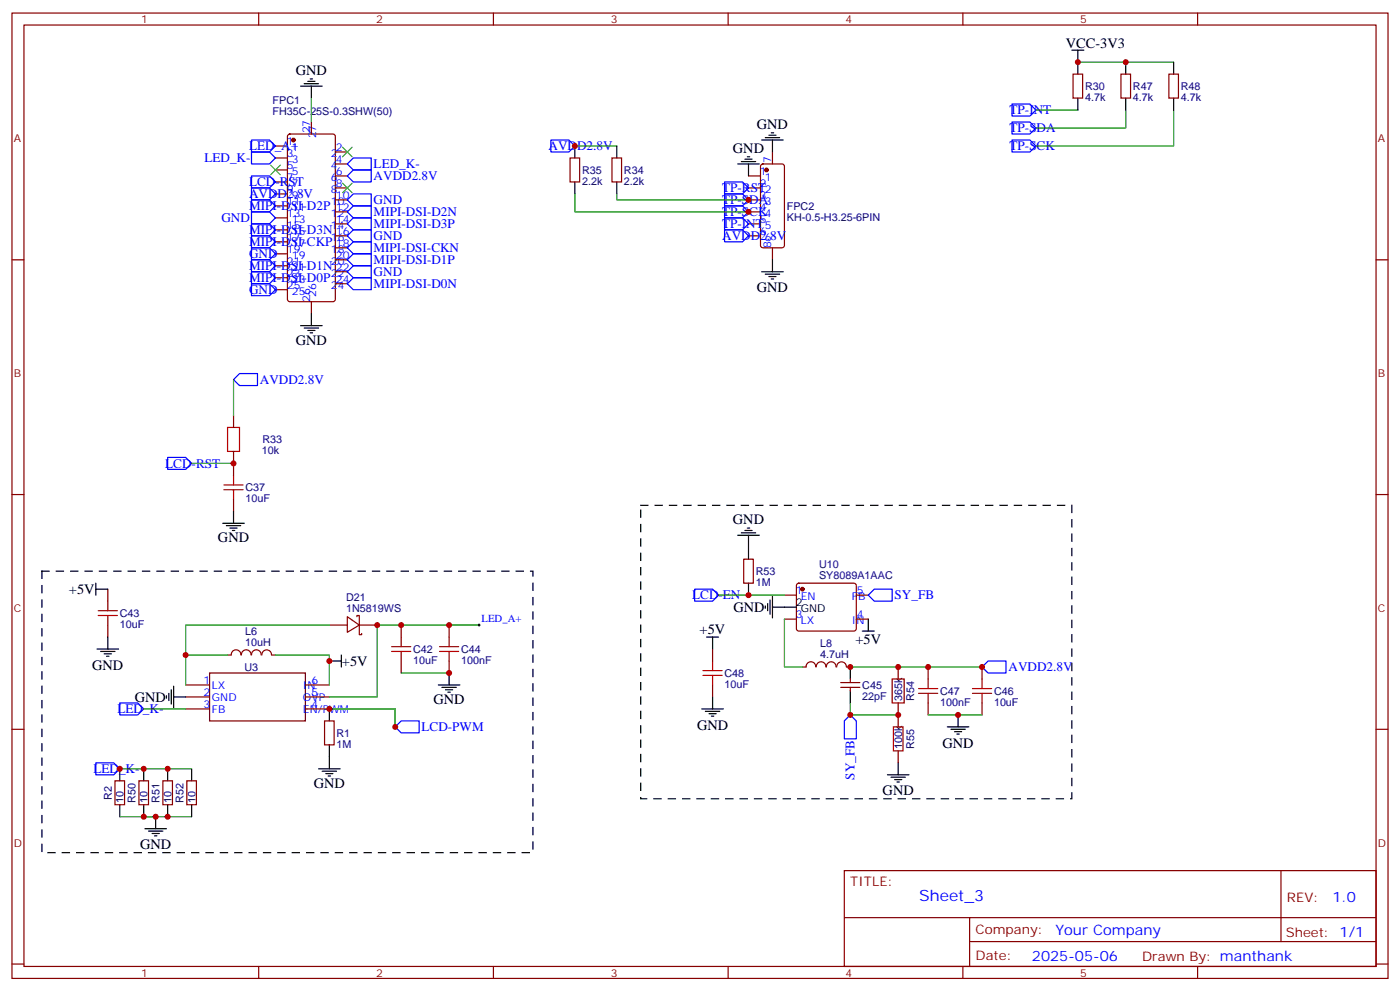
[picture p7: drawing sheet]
<svg xmlns="http://www.w3.org/2000/svg" width="412mm" height="292mm" viewBox="0 0 412 292" stroke-linecap="round" stroke-linejoin="round" font-family="sans-serif">
<g fill="none" stroke="#870000" stroke-width=".35">
<path d="M3.5 3.8h405.4v284.4h-405.4zM7.1 7.4h398.2v277.3h-398.2zM76.2 3.8v3.6M145.3 3.8v3.6M214.5 3.8v3.6M283.6 3.8v3.6M352.8 3.8v3.6M84.9 39.7l.5-.2h12.7l.6 .4 .1 48.3-.5 .6-12.9 .1-.7-.5v-48.2zM91.7 35.9v3.6M316.1 21.8h2.8v7.1h-2.8zM330.2 21.8h2.8v7.1h-2.8zM344.3 21.8h2.8v7.1h-2.8z"/>
<path d="M81.1 43h3.6M81.1 46.5h3.6M81.1 50.1h3.6M81.1 53.6h3.6M81.1 57.1h3.6M98.8 58.9h3.5M98.8 55.4h3.5M98.8 51.8h3.5M98.8 48.3h3.5M98.8 44.8h3.5M167.9 46.5h2.8v7.1h-2.8zM180.3 46.5h2.8v7.1h-2.8z"/>
<path d="M220.5 58.9h3.5M220.5 55.4h3.5M220.5 51.8h3.5M224.2 48.5l.5-.2h5.7l.6 .4 .1 23.6-.5 .6-5.9 .1-.6-.5-.1-23.5zM227.5 44.8v3.5M3.5 76.5h3.6M81.1 60.6h3.6M81.1 64.2h3.6M81.1 67.7h3.6M81.1 71.2h3.6M81.1 74.8h3.6M81.1 78.3h3.6"/>
<path d="M98.8 76.5h3.5M98.8 73h3.5M98.8 69.5h3.5M98.8 65.9h3.5M98.8 62.4h3.5M220.5 69.5h3.5M220.5 65.9h3.5M220.5 62.4h3.5M227.5 73v3.5M405.3 76.5h3.6M81.1 81.8h3.6M81.1 85.3h3.6"/>
<path d="M91.7 88.9v3.5M98.8 83.6h3.5M98.8 80h3.5M68.8 122.4v3.5M68.8 133v7M3.5 145.7h3.6M68.8 147.1v3.5M405.3 145.7h3.6M31.7 173.5v3.6M219.1 164.7h2.8v7.1h-2.8zM231.1 175.3h3.5M234.8 172l.5-.2h16.2l.5 .2 .2 .5v12.7l-.2 .5-.5 .2h-16.2l-.5-.3-.2-.4v-12.7z"/>
<path d="M252.2 175.3h3.6M31.7 184.1v3.5M70.9 192.9a1.41 1.41 0 0 0-1.4-1.5 1.41 1.41 0 0 0-1.4 1.5h-1.1M71.1 192.9a1.41 1.41 0 0 1 1.4-1.5 1.41 1.41 0 0 1 1.4 1.5M74.1 192.9a1.41 1.41 0 0 1 1.4-1.5 1.41 1.41 0 0 1 1.4 1.5M77.2 192.9a1.41 1.41 0 0 1 1.4-1.5 1.41 1.41 0 0 1 1.4 1.5M80.1 192.9h1M97 184.1h5.3M102.3 181.6l3.5 2.5-3.5 2.1zM105.1 181.6v-.3h.7v2.8M105.8 184.1v2.8h.7v-.3M105.8 184.1h5.3"/>
<path d="M118.2 184.1v3.5M118.2 194.7v3.5M132.3 184.1v3.5M132.3 194.7v3.5M209.9 191.2v3.5M231.1 182.4h3.5M236.4 196.5h1M237.5 196.4a1.41 1.41 0 0 1 1.4-1.5 1.41 1.41 0 0 1 1.4 1.5M240.5 196.4a1.41 1.41 0 0 1 1.4-1.5 1.41 1.41 0 0 1 1.4 1.5M243.4 196.4a1.41 1.41 0 0 1 1.4-1.5 1.41 1.41 0 0 1 1.4 1.5M246.5 196.4a1.41 1.41 0 0 1 1.4-1.5 1.41 1.41 0 0 1 1.4 1.5M249.4 196.5h1.1"/>
<path d="M250.5 200v1M252.2 182.4h3.6M264.6 196.5v3.5M273.4 196.5v3.5M289.3 196.5v3.5M3.5 214.8h3.6M54.7 201.8h7M54.7 205.3h7M54.7 208.8h7M90 201.8h7M90 205.3h7M90 208.8h7"/>
<path d="M95.6 212.3h2.8v7.1h-2.8zM209.9 201.8v3.5M247.6 202.5h5.7M247.6 201h5.7M250.5 202.5v1M264.6 207v7.1M273.4 207v3.6M289.3 207v3.6M405.3 214.8h3.6M33.9 230h2.8v7h-2.8zM40.9 230h2.8v7h-2.8zM48 230h2.8v7h-2.8z"/>
<path d="M55 230h2.9v7h-2.9zM264.6 221.2v3.5M248.7 256.4h156.6v28.3h-156.6zM377.3 256.5v20.8M248.7 270.3h156.5M285.6 277.3h119.6M285.6 270.3v14.1M3.5 284h3.6M76.2 284.7v3.5M145.3 284.7v3.5M214.5 284.7v3.5M283.6 284.7v3.5"/>
<path d="M352.8 284.7v3.5M405.3 284h3.6"/>
</g>
<g fill="#870000" stroke="#870000" stroke-width=".35">
<circle cx="86.4" cy="41.2" r=".53"/>
<circle cx="225.8" cy="50.1" r=".53"/>
<circle cx="236.4" cy="173.5" r=".53"/>
</g>
<g fill="none" stroke="#00f" stroke-width=".35">
<path d="M298.1 30.7h5.3l1.8 1.7-1.8 1.8h-5.3zM298.1 35.9h5.3l1.8 1.8-1.8 1.8h-5.3zM74.1 58.9h5.3l1.7 1.7-1.7 1.8h-5.3zM74.1 55.4h5.3l1.7 1.7-1.7 1.8h-5.3zM74.1 51.8h5.3l1.7 1.8-1.7 1.8h-5.3zM74.1 44.8h5.3l1.7 1.7-1.7 1.8h-5.3zM74.1 41.2h5.3l1.7 1.8-1.7 1.8h-5.3zM102.3 58.9l1.8-1.8h5.3v3.5h-5.3zM102.3 51.8l1.8-1.7h5.3v3.5h-5.3zM102.3 48.3l1.8-1.8h5.3v3.6h-5.3zM162.3 41.2h5.3l1.7 1.8-1.7 1.8h-5.3zM213.4 53.6h5.3l1.8 1.8-1.8 1.7h-5.3z"/>
<path d="M213.4 57.1h5.3l1.8 1.8-1.8 1.7h-5.3zM298.1 41.2h5.3l1.8 1.8-1.8 1.8h-5.3zM74.1 76.5h5.3l1.7 1.8-1.7 1.7h-5.3zM74.1 73h5.3l1.7 1.8-1.7 1.7h-5.3zM74.1 69.5h5.3l1.7 1.7-1.7 1.8h-5.3zM74.1 65.9h5.3l1.7 1.8-1.7 1.8h-5.3zM74.1 62.4h5.3l1.7 1.8-1.7 1.7h-5.3zM102.3 76.5l1.8-1.7h5.3v3.5h-5.3zM102.3 73l1.8-1.8h5.3v3.6h-5.3zM102.3 69.5l1.8-1.8h5.3v3.5h-5.3zM102.3 65.9l1.8-1.7h5.3v3.5h-5.3zM102.3 62.4l1.8-1.8h5.3v3.6h-5.3z"/>
<path d="M213.4 60.6h5.3l1.8 1.8-1.8 1.8h-5.3zM213.4 64.2h5.3l1.8 1.7-1.8 1.8h-5.3zM213.4 67.7h5.3l1.8 1.8-1.8 1.7h-5.3zM74.1 83.6h5.3l1.7 1.7-1.7 1.8h-5.3zM74.1 80h5.3l1.7 1.8-1.7 1.8h-5.3zM102.3 83.6l1.8-1.8h5.3v3.5h-5.3zM102.3 80l1.8-1.7h5.3v3.5h-5.3zM68.8 111.8l1.8-1.8h5.2v3.6h-5.2zM49.4 134.7h5.3l1.7 1.8-1.7 1.8h-5.3zM204.6 173.5h5.3l1.8 1.8-1.8 1.8h-5.3zM255.8 175.3l1.7-1.8h5.3v3.6h-5.3zM289.3 196.5l1.7-1.8h5.3v3.5h-5.3z"/>
<path d="M35.3 207h5.3l1.7 1.8-1.7 1.8h-5.3zM116.4 214.1l1.8-1.8h5.3v3.6h-5.3zM250.5 210.6l1.7 1.7v5.3h-3.5v-5.3zM28.2 224.7h5.3l1.8 1.7-1.8 1.8h-5.3z"/>
</g>
<path d="M79.7 48.6l2.8 2.9M82.5 48.6l-2.8 2.9M100.9 53.9l2.8 2.9M100.9 43.4l2.8 2.8M103.7 53.9l-2.8 2.9M103.7 43.4l-2.8 2.8" fill="none" stroke="#3c3" stroke-width=".35"/>
<g fill="none" stroke="#000" stroke-width=".35">
<path d="M315.7 14.8h3.6M317.5 14.8v7M331.6 18.3v3.5M345.7 18.3v3.5M88.5 25.4h6.4M89.6 24.7h4.2M90.7 24h2.1M91.4 23.2h.7M91.7 25.4v3.5M226.5 39.8h2.1M227.2 39.1h.7M317.5 28.9v3.5"/>
<path d="M331.6 28.9v3.5M345.7 28.9v3.5M169.3 43v3.5M169.3 53.6v3.5M181.7 43v3.5M181.7 53.6v3.5M217.3 48.3h6.4M218.4 47.6h4.2M219.4 46.9h2.1M220.1 46.2h.7M220.5 48.3v3.5M224.4 41.2h6.3"/>
<path d="M225.4 40.5h4.3M227.5 41.2v3.6M227.5 76.5v3.5M88.5 95.9h6.4M89.6 96.6h4.2M90.7 97.3h2.1M91.4 98h.7M91.7 92.4v3.5M224.4 80h6.3M225.4 80.8h4.3M226.5 81.5h2.1M227.2 82.2h.7"/>
<path d="M65.6 154.1h6.4M66.7 154.8h4.2M67.7 155.5h2.1M68.4 156.2h.7M68.8 150.6v3.5M217.3 157.7h6.4M218.4 157h4.2M219.4 156.2h2.1M220.1 155.5h.7M220.5 157.7v7M28.2 173.5h3.5M28.2 171.8v3.5"/>
<path d="M220.5 171.8v3.5M225.4 178.5v.7M226.1 177.8v2.1M226.8 176.7v4.2M227.5 175.6v6.4M227.5 178.8h7.1M28.6 191.2h6.3M29.6 191.9h4.3M30.7 192.6h2.1M31.4 193.3h.7M31.7 187.6v3.6M97 194.7h3.5"/>
<path d="M100.5 192.9v3.6M132.3 198.2v3.6M208.1 187.6h3.6M209.9 187.6v3.6M250.5 196.5v3.5M254 185.9h3.5M255.8 182.4v3.5M49 204.9v.7M49.7 204.2v2.1M50.4 203.2v4.2M51.2 205.3h3.5M51.2 202.1v6.4"/>
<path d="M97 208.8v3.5M97 219.4v7M129.1 201.8h6.4M130.2 202.5h4.2M131.2 203.2h2.1M131.9 203.9h.7M206.7 208.8h6.4M207.8 209.5h4.2M208.8 210.2h2.2M209.5 210.9h.8M209.9 205.3v3.5M250.5 203.5v3.5"/>
<path d="M279 214.1h6.4M280.1 214.8h4.2M281.2 215.5h2.1M281.9 216.2h.7M282.2 210.6v3.5M35.3 226.4v3.6M35.3 237v3.6M42.3 226.4v3.6M42.3 237v3.6M49.4 226.4v3.6M49.4 237v3.6M56.4 226.4v3.6"/>
<path d="M56.4 237v3.6M93.8 226.4h6.4M94.9 227.2h4.2M96 227.9h2.1M96.7 228.6h.7M261.4 228.2h6.4M262.5 228.9h4.2M263.5 229.6h2.1M264.2 230.3h.7M264.6 224.7v3.5M42.7 244.1h6.3M43.7 244.8h4.3"/>
<path d="M44.8 245.5h2.1M45.5 246.2h.7M45.9 240.6v3.5"/>
</g>
<g fill="none" stroke="#008700" stroke-width=".35">
<path d="M317.5 18.3h28.2M91.7 28.9v7M305.2 32.4h12.3M331.6 32.4v5.3h-26.4M345.7 32.4v10.6h-40.5M169.3 57.1v5.3h51.2M169.3 43h12.4M181.7 57.1v1.8h38.8M68.8 111.8v10.6M56.4 136.5h12.4M211.7 175.3h19.4M54.7 192.9h12.3"/>
<path d="M81.1 192.9h15.9v8.9M97 184.1h-42.3v17.7M118.2 198.2h14.1M132.3 184.1h8.8h-30v21.2h-14.1M231.1 182.4v14.1h5.3M250.5 196.5h38.8M42.3 208.8h12.4M97 208.8h19.4v5.3M250.5 207v3.6h14.1M273.4 210.6h15.9M35.3 226.4h21.1M35.3 240.6h21.1"/>
</g>
<g fill="none" stroke="#a10000" stroke-width=".35">
<path d="M67 125.9h3.6v7.1h-3.6zM66 144.3h5.6M66 142.8h5.6M68.8 140v2.8M68.8 144.3v2.8M28.9 179.9h5.7M31.7 177.1v2.8M28.9 181.3h5.7M31.7 181.3v2.8M115.4 191.9h5.6M115.4 190.5h5.6M118.2 187.6v2.9"/>
<path d="M118.2 191.9v2.8M129.5 191.9h5.6M129.5 190.5h5.6M132.3 187.6v2.9M132.3 191.9v2.8M207.1 198.9h5.6M207.1 197.5h5.6M209.9 194.7v2.8M209.9 198.9v2.9M262.8 200h3.5v7h-3.5zM273.4 200v2.8M289.3 200v2.8"/>
<path d="M263.2 214.1h2.8v7.1h-2.8zM270.6 204.2h5.6M270.6 202.8h5.6M273.4 204.2v2.8M286.5 204.2h5.6M286.5 202.8h5.6M289.3 204.2v2.8"/>
</g>
<path d="M61.7 198.2h28.3v14.1h-28.3z" fill="none" stroke="#600" stroke-width=".35"/>
<path d="M140.8 184.1h.7M141.1 183.8v.7" fill="none" stroke="#000" stroke-width=".29"/>
<path d="M188.7 148.8h127v86.5h-127zM12.3 168.2h144.7v82.9h-144.7z" fill="none" stroke="#000" stroke-width=".35" stroke-dasharray="2.1 2.1"/>
<g fill="#c00">
<circle cx="68.8" cy="136.5" r=".88"/>
<circle cx="169.3" cy="43" r=".88"/>
<circle cx="220.5" cy="62.4" r=".88"/>
<circle cx="220.5" cy="58.9" r=".88"/>
<circle cx="97" cy="208.8" r=".88"/>
<circle cx="118.2" cy="184.1" r=".88"/>
<circle cx="111.1" cy="184.1" r=".88"/>
<circle cx="132.3" cy="184.1" r=".88"/>
<circle cx="132.3" cy="198.2" r=".88"/>
<circle cx="116.4" cy="214.1" r=".88"/>
<circle cx="54.7" cy="192.9" r=".88"/>
<circle cx="35.3" cy="226.4" r=".88"/>
<circle cx="42.3" cy="226.4" r=".88"/>
<circle cx="49.4" cy="226.4" r=".88"/>
<circle cx="42.3" cy="240.6" r=".88"/>
<circle cx="49.4" cy="240.6" r=".88"/>
<circle cx="45.9" cy="240.6" r=".88"/>
<circle cx="97" cy="194.7" r=".88"/>
<circle cx="220.5" cy="175.3" r=".88"/>
<circle cx="289.3" cy="196.5" r=".88"/>
<circle cx="250.5" cy="196.5" r=".88"/>
<circle cx="264.6" cy="196.5" r=".88"/>
<circle cx="273.4" cy="196.5" r=".88"/>
<circle cx="282.2" cy="210.6" r=".88"/>
<circle cx="264.6" cy="210.6" r=".88"/>
<circle cx="250.5" cy="210.6" r=".88"/>
<circle cx="317.5" cy="18.3" r=".88"/>
<circle cx="331.6" cy="18.3" r=".88"/>
</g>
<text font-size="4.6" fill="#00f" x="270.8" y="265.5">Sheet_3</text>
<g font-size="4.2">
<text x="314" y="14.1">VCC-3V3</text>
<text x="87.1" y="22.1">GND</text>
<text x="223" y="38">GND</text>
<text x="215.9" y="45.1">GND</text>
<text x="223" y="86.1">GND</text>
<text x="87.1" y="101.6">GND</text>
<text x="215.9" y="154.4">GND</text>
<text x="64.2" y="159.8">GND</text>
<text x="20.3" y="174.9">+5V</text>
<text x="216.1" y="180.3">GND</text>
<text x="206.1" y="186.6">+5V</text>
<text x="252" y="189.8">+5V</text>
<text x="27.2" y="197.2">GND</text>
<text x="100.7" y="196.1">+5V</text>
<text x="39.7" y="206.7">GND</text>
<text x="127.7" y="207.4">GND</text>
<text x="205.3" y="214.9">GND</text>
<text x="277.6" y="220.2">GND</text>
<text x="92.4" y="232.1">GND</text>
<text x="260" y="234.3">GND</text>
<text x="41.3" y="250.1">GND</text>
</g>
<g font-size="4.2" fill="#00f">
<text x="392.5" y="265.7">1.0</text>
<text x="310.9" y="275.3">Your Company</text>
<text x="304" y="283.1">2025-05-06</text>
</g>
<g font-size="3.9" fill="#00f">
<text x="297.4" y="33.7">TP-INT</text>
<text x="297.4" y="39">TP-SDA</text>
<text x="60.2" y="47.8">LED_K-</text>
<text x="73.4" y="44.3">LED_A+</text>
<text x="161.6" y="44.3">AVDD2.8V</text>
<text x="297.4" y="44.3">TP-SCK</text>
<text x="110.1" y="53.1">AVDD2.8V</text>
<text x="110.1" y="49.6">LED_K-</text>
<text x="73.4" y="58.4">AVDD2.8V</text>
<text x="73.4" y="54.8">LCD-RST</text>
<text x="212.7" y="56.6">TP-RST</text>
<text x="65.2" y="65.4">GND</text>
<text x="73.4" y="61.9">MIPI-DSI-D2P</text>
<text x="110.1" y="63.7">MIPI-DSI-D2N</text>
<text x="110.1" y="60.1">GND</text>
<text x="212.7" y="60.1">TP-SDA</text>
<text x="212.7" y="63.7">TP-SCK</text>
<text x="73.4" y="69">MIPI-DSI-D3N</text>
<text x="110.1" y="70.7">GND</text>
<text x="110.1" y="67.2">MIPI-DSI-D3P</text>
<text x="212.7" y="67.2">TP-INT</text>
<text x="212.7" y="70.7">AVDD2.8V</text>
<text x="73.4" y="76">GND</text>
<text x="73.4" y="72.5">MIPI-DSI-CKP</text>
<text x="110" y="74.3">MIPI-DSI-CKN</text>
<text x="110.1" y="77.8">MIPI-DSI-D1P</text>
<text x="73.4" y="83.1">MIPI-DSI-D0P</text>
<text x="73.4" y="79.5">MIPI-DSI-D1N</text>
<text x="110.1" y="81.3">GND</text>
<text x="73.4" y="86.6">GND</text>
<text x="110.1" y="84.8">MIPI-DSI-D0N</text>
<text x="76.6" y="113.1">AVDD2.8V</text>
<text x="48.7" y="137.7">LCD-RST</text>
<text x="203.9" y="176.5">LCD-EN</text>
<text x="263.5" y="176.6">SY_FB</text>
<text x="297.1" y="197.7">AVDD2.8V</text>
<text x="34.6" y="210.1">LED_K-</text>
<text x="124.2" y="215.4">LCD-PWM</text>
<text x="27.5" y="227.7">LED_K-</text>
<text x="251.7" y="229.6" transform="rotate(-90 251.7 229.6)">SY_FB</text>
</g>
<g font-size="3.9" fill="#800">
<text x="250.5" y="261">TITLE:</text>
<text x="379.1" y="265.7">REV:</text>
<text x="287.4" y="275.2">Company:</text>
<text x="378.7" y="275.8">Sheet: 1/1</text>
<text x="287.4" y="282.9">Date:</text>
<text x="336.4" y="283">Drawn By: manthank</text>
</g>
<g font-size="3.2" fill="#800">
<text x="41.6" y="6.8">1</text>
<text x="110.8" y="6.8">2</text>
<text x="179.9" y="6.8">3</text>
<text x="249.1" y="6.8">4</text>
<text x="318.2" y="6.8">5</text>
<text x="4.1" y="41.9">A</text>
<text x="405.9" y="41.9">A</text>
<text x="4.1" y="111.1">B</text>
<text x="405.9" y="111.1">B</text>
<text x="4.1" y="180.2">C</text>
<text x="405.9" y="180.2">C</text>
<text x="4.1" y="249.4">D</text>
<text x="405.9" y="249.4">D</text>
<text x="41.6" y="287.7">1</text>
<text x="110.8" y="287.7">2</text>
<text x="179.9" y="287.7">3</text>
<text x="249.1" y="287.7">4</text>
<text x="318.2" y="287.7">5</text>
</g>
<g font-size="3.2" fill="#000080">
<text x="319.6" y="29.6">4.7k</text>
<text x="319.6" y="26.5">R30</text>
<text x="333.7" y="29.6">4.7k</text>
<text x="333.7" y="26.5">R47</text>
<text x="347.8" y="29.6">4.7k</text>
<text x="347.8" y="26.5">R48</text>
<text x="80.3" y="33.8">FH35C-25S-0.3SHW(50)</text>
<text x="80.3" y="30.6">FPC1</text>
<text x="171.4" y="51.2">R35</text>
<text x="183.8" y="51.2">R34</text>
<text x="171.4" y="54.4">2.2k</text>
<text x="183.8" y="54.4">2.2k</text>
<text x="231.8" y="64.9">KH-0.5-H3.25-6PIN</text>
<text x="231.8" y="61.9">FPC2</text>
<text x="77.3" y="130.5">R33</text>
<text x="77.1" y="133.8">10k</text>
<text x="72.3" y="147.8">10uF</text>
<text x="72.3" y="144.7">C37</text>
<text x="241.3" y="167.3">U10</text>
<text x="222.6" y="172.6">1M</text>
<text x="222.6" y="169.4">R53</text>
<text x="241.3" y="170.5">SY8089A1AAC</text>
<text x="102" y="177.1">D21</text>
<text x="35.3" y="184.9">10uF</text>
<text x="35.3" y="181.7">C43</text>
<text x="102" y="180.2">1N5819WS</text>
<text x="72.3" y="190.3">10uH</text>
<text x="72.3" y="187.2">L6</text>
<text x="241.6" y="190.7">L8</text>
<text x="72" y="197.6">U3</text>
<text x="121.7" y="195.5">10uF</text>
<text x="121.7" y="192.3">C42</text>
<text x="135.8" y="195.5">100nF</text>
<text x="135.8" y="192.3">C44</text>
<text x="241.6" y="193.9">4.7uH</text>
<text x="213.4" y="202.5">10uF</text>
<text x="213.4" y="199.4">C48</text>
<text x="254" y="202.9">C45</text>
<text x="254" y="206.1">22pF</text>
<text x="265.7" y="206.6" transform="rotate(-90 265.7 206.6)">365k</text>
<text x="269.2" y="206.5" transform="rotate(-90 269.2 206.5)">R54</text>
<text x="276.9" y="207.8">100nF</text>
<text x="276.9" y="204.6">C47</text>
<text x="292.8" y="207.8">10uF</text>
<text x="292.8" y="204.6">C46</text>
<text x="99.1" y="220.2">1M</text>
<text x="99.1" y="217">R1</text>
<text x="265.7" y="220.7" transform="rotate(-90 265.7 220.7)">100k</text>
<text x="269.2" y="220.6" transform="rotate(-90 269.2 220.6)">R55</text>
<text x="32.9" y="235.6" transform="rotate(-90 32.9 235.6)">R2</text>
<text x="36.4" y="236.6" transform="rotate(-90 36.4 236.6)">10</text>
<text x="40" y="236.5" transform="rotate(-90 40 236.5)">R50</text>
<text x="43.5" y="236.6" transform="rotate(-90 43.5 236.6)">10</text>
<text x="47" y="236.5" transform="rotate(-90 47 236.5)">R51</text>
<text x="50.5" y="236.6" transform="rotate(-90 50.5 236.6)">10</text>
<text x="54.1" y="236.5" transform="rotate(-90 54.1 236.5)">R52</text>
<text x="57.6" y="236.6" transform="rotate(-90 57.6 236.6)">10</text>
</g>
<g font-size="3.2" fill="#00f">
<text x="91.4" y="39.3" transform="rotate(-90 91.4 39.3)">27</text>
<text x="93.1" y="40.8" transform="rotate(-90 93.1 40.8)">27</text>
<text x="84.5" y="42.7">1</text>
<text x="84.5" y="46.2">3</text>
<text x="86" y="44.4">1</text>
<text x="86" y="47.9">3</text>
<text x="97.5" y="46.2">2</text>
<text x="99" y="47.9">4</text>
<text x="99" y="44.4">2</text>
<text x="84.5" y="49.7">5</text>
<text x="84.5" y="53.2">7</text>
<text x="86" y="51.5">5</text>
<text x="97.5" y="53.2">6</text>
<text x="97.5" y="49.7">4</text>
<text x="99" y="51.5">6</text>
<text x="223.8" y="51.5">1</text>
<text x="225.3" y="53.2">1</text>
<text x="227.2" y="48.1" transform="rotate(-90 227.2 48.1)">7</text>
<text x="84.5" y="56.8">9</text>
<text x="86" y="55">7</text>
<text x="86" y="58.5">9</text>
<text x="97.5" y="56.8">8</text>
<text x="99" y="58.5">10</text>
<text x="99" y="55">8</text>
<text x="223.8" y="55">2</text>
<text x="223.8" y="58.5">3</text>
<text x="225.3" y="56.8">2</text>
<text x="84.5" y="60.3">11</text>
<text x="84.5" y="63.8">13</text>
<text x="86" y="62.1">11</text>
<text x="86" y="65.6">13</text>
<text x="97.5" y="63.8">12</text>
<text x="97.5" y="60.3">10</text>
<text x="99" y="65.6">14</text>
<text x="99" y="62.1">12</text>
<text x="223.8" y="62.1">4</text>
<text x="223.8" y="65.6">5</text>
<text x="225.3" y="60.3">3</text>
<text x="225.3" y="63.8">4</text>
<text x="84.5" y="67.3">15</text>
<text x="84.5" y="70.9">17</text>
<text x="86" y="69.1">15</text>
<text x="97.5" y="70.9">16</text>
<text x="97.5" y="67.3">14</text>
<text x="99" y="69.1">16</text>
<text x="223.8" y="69.1">6</text>
<text x="225.3" y="67.3">5</text>
<text x="225.3" y="70.9">6</text>
<text x="84.5" y="74.4">19</text>
<text x="84.5" y="77.9">21</text>
<text x="86" y="72.6">17</text>
<text x="86" y="76.2">19</text>
<text x="97.5" y="77.9">20</text>
<text x="97.5" y="74.4">18</text>
<text x="99" y="76.2">20</text>
<text x="99" y="72.6">18</text>
<text x="227.2" y="73.2" transform="rotate(-90 227.2 73.2)">8</text>
<text x="84.5" y="81.5">23</text>
<text x="86" y="79.7">21</text>
<text x="86" y="83.2">23</text>
<text x="97.5" y="81.5">22</text>
<text x="99" y="83.2">24</text>
<text x="99" y="79.7">22</text>
<text x="84.5" y="85">25</text>
<text x="86" y="86.7">25</text>
<text x="91.4" y="89" transform="rotate(-90 91.4 89)">26</text>
<text x="93.1" y="87.6" transform="rotate(-90 93.1 87.6)">26</text>
<text x="97.5" y="85">24</text>
<text x="234.4" y="174.9">1</text>
<text x="235.9" y="176.7">EN</text>
<text x="250.9" y="176.7">FB</text>
<text x="252.4" y="174.9">5</text>
<text x="141.8" y="183.2">LED_A+</text>
<text x="234.4" y="182">3</text>
<text x="235.9" y="183.8">LX</text>
<text x="250.9" y="183.8">IN</text>
<text x="252.4" y="182">4</text>
<text x="60" y="201.4">1</text>
<text x="62.4" y="202.8">LX</text>
<text x="89.3" y="202.8">IN</text>
<text x="91.7" y="201.4">6</text>
<text x="60" y="204.9">2</text>
<text x="60" y="208.5">3</text>
<text x="62.4" y="206.3">GND</text>
<text x="62.4" y="209.9">FB</text>
<text x="89.3" y="209.9">EN/PWM</text>
<text x="89.3" y="206.3">OVP</text>
<text x="91.7" y="208.5">4</text>
<text x="91.7" y="204.9">5</text>
</g>
<g font-size="3.2">
<text x="234.4" y="178.5">2</text>
<text x="235.9" y="180.2">GND</text>
</g>
</svg>
